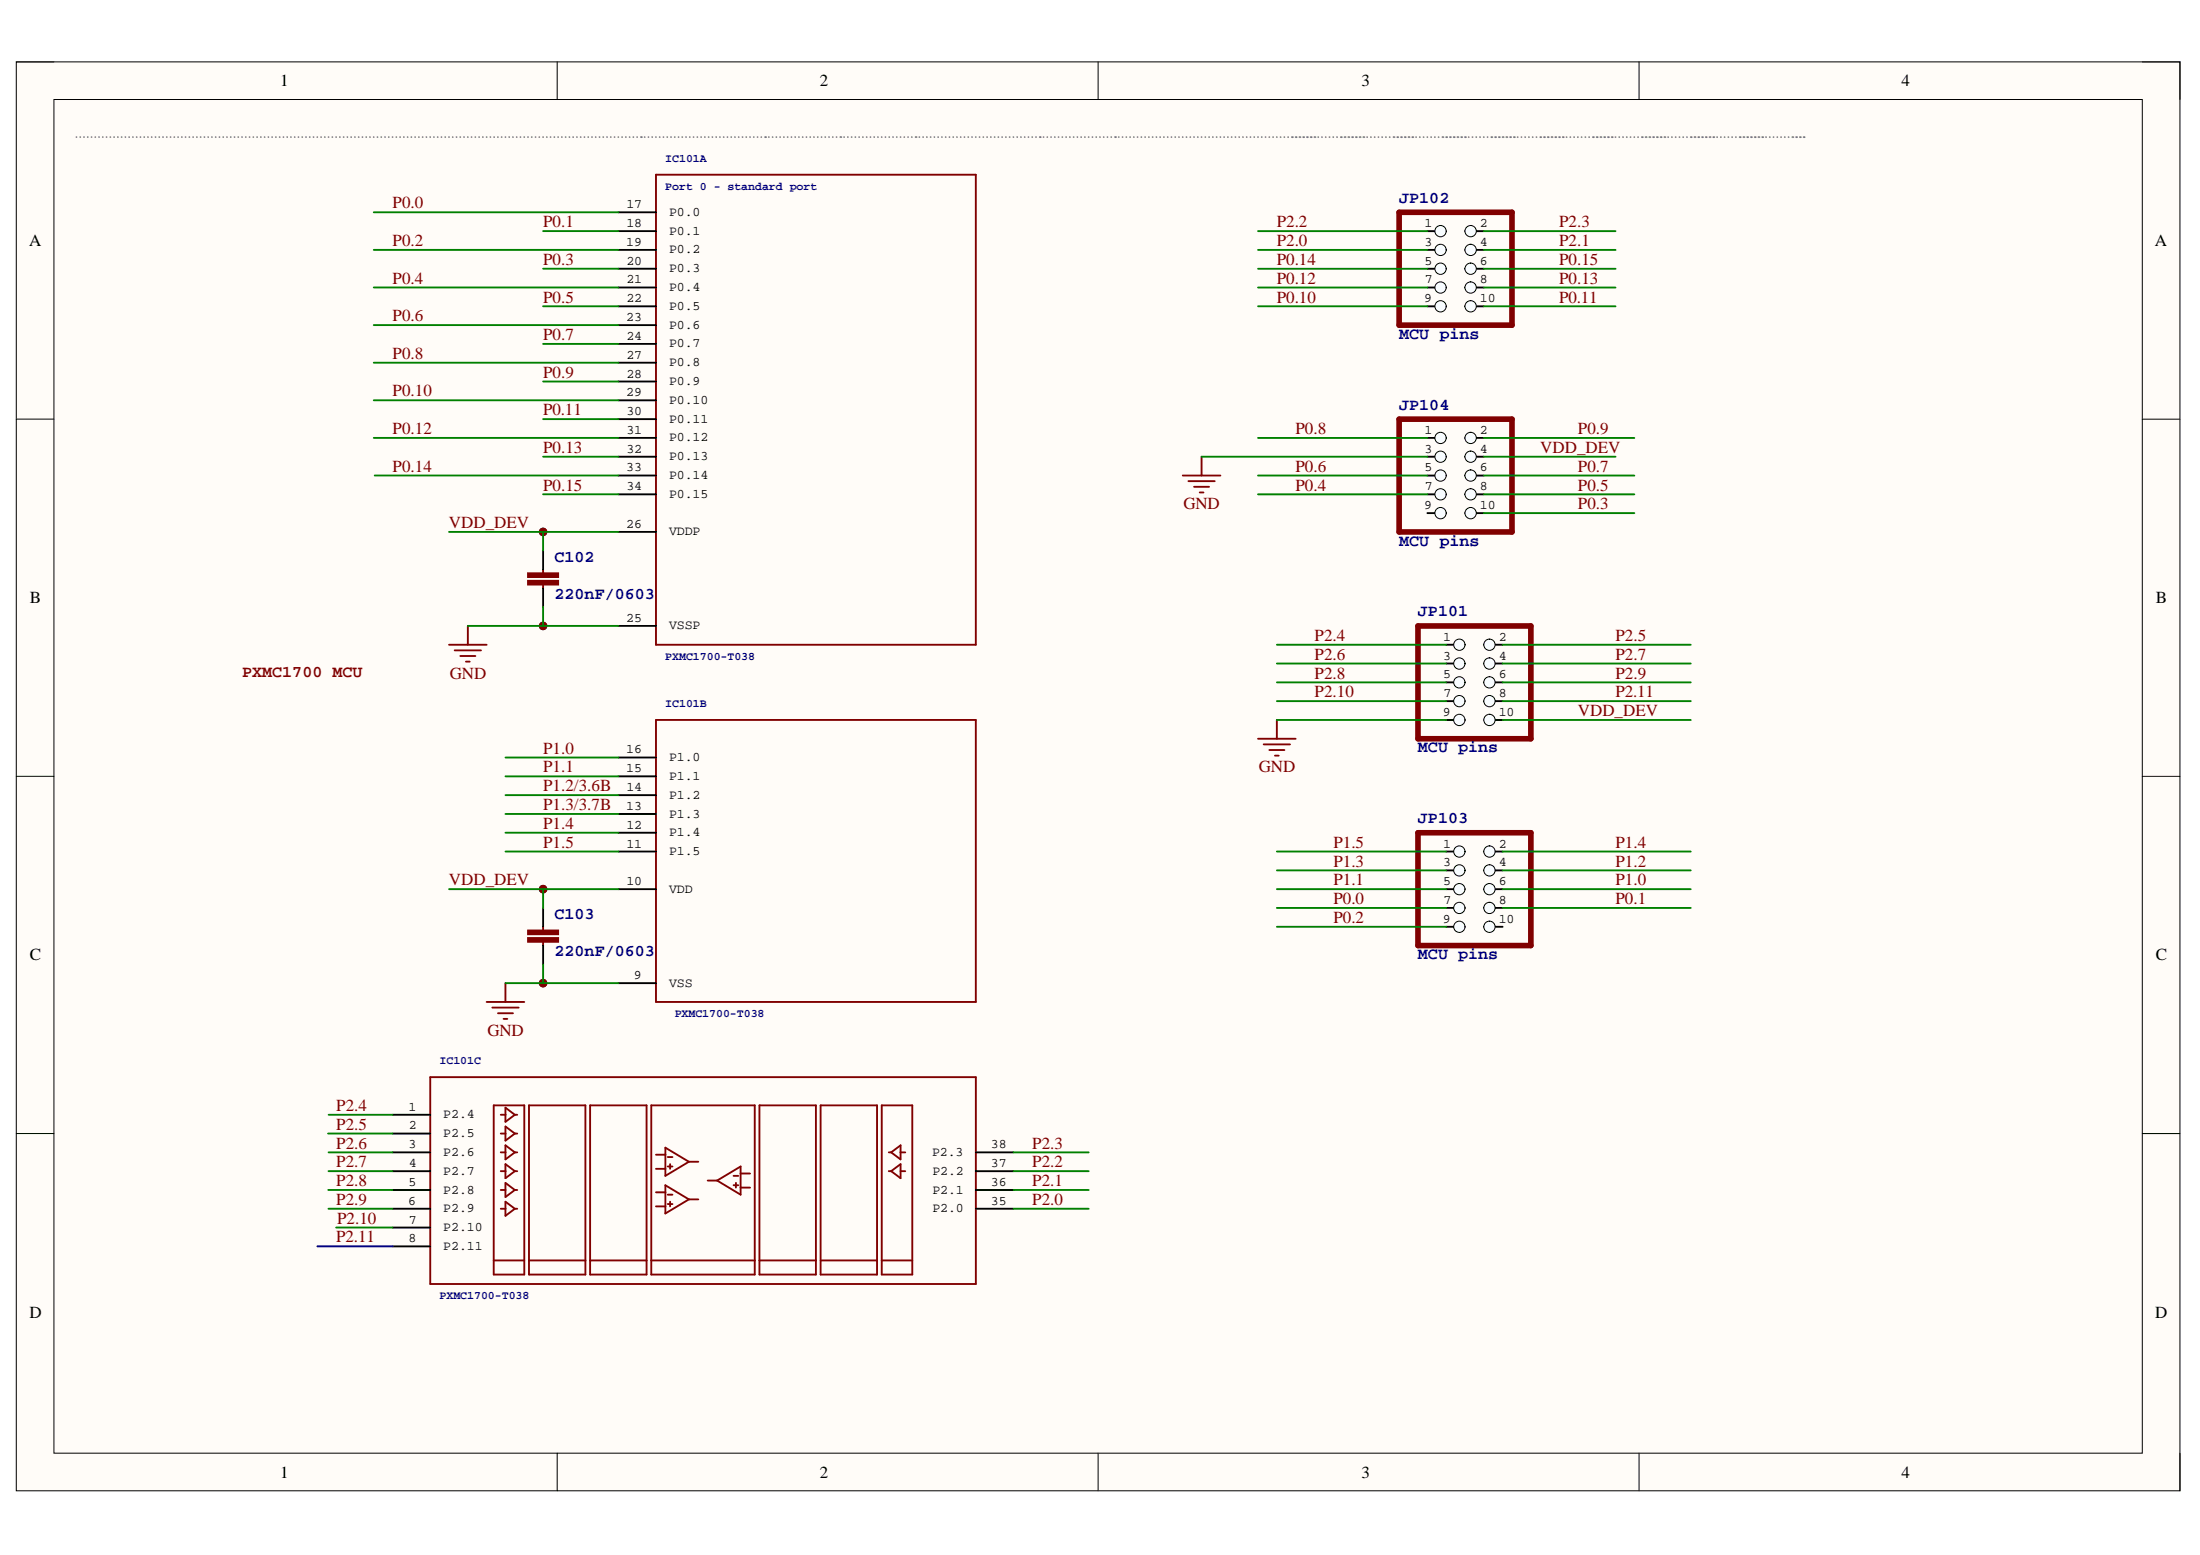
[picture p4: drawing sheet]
<svg xmlns="http://www.w3.org/2000/svg" width="297mm" height="210mm" viewBox="0 0 297 210" stroke-linecap="round" stroke-linejoin="round" font-family="sans-serif">
<path d="M2.2 8.4h292.1v192.8h-292.1z" fill-rule="evenodd" fill="#fffcf8"/>
<path d="M2.2 8.4h292.1v192.8h-292.1z" fill="none" stroke="#000" stroke-width=".14"/>
<path d="M7.3 13.4h281.9v182.8h-281.9z" fill-rule="evenodd" fill="#fffcf8"/>
<g fill="none" stroke="#000" stroke-width=".14">
<path d="M2.2 8.4h5.1M7.3 13.4h281.9v182.8h-281.9zM75.2 8.4v5M148.3 8.4v5M221.3 8.4v5M289.2 8.4h5.1v5M2.2 56.6h5.1M289.2 56.6h5.1M2.2 104.8h5.1M289.2 104.8h5.1M2.2 153h5.1M289.2 153h5.1"/>
<path d="M75.2 196.2v5M148.3 196.2v5M221.3 196.2v5M294.3 196.2v5"/>
</g>
<circle cx="73.3" cy="132.7" r=".51" fill="#000080"/>
<circle cx="73.3" cy="132.7" r=".51" fill="none" stroke="#000080" stroke-width=".14"/>
<circle cx="73.3" cy="120" r=".51" fill="#000080"/>
<circle cx="73.3" cy="120" r=".51" fill="none" stroke="#000080" stroke-width=".14"/>
<circle cx="73.3" cy="84.5" r=".51" fill="#000080"/>
<circle cx="73.3" cy="84.5" r=".51" fill="none" stroke="#000080" stroke-width=".14"/>
<circle cx="73.3" cy="71.8" r=".51" fill="#000080"/>
<circle cx="73.3" cy="71.8" r=".51" fill="none" stroke="#000080" stroke-width=".14"/>
<g fill="none" stroke="#808080" stroke-width=".25">
<path d="M10.3 18.5h.1M10.8 18.5h.1M11.3 18.5h.1M11.8 18.5h.1M12.4 18.5h.1M12.9 18.5h.1M13.4 18.5h.1M13.9 18.5h.1M14.4 18.5h.1M14.9 18.5h.1M15.4 18.5h.1M15.9 18.5h.1"/>
<path d="M16.4 18.5h.1M16.9 18.5h.1M17.4 18.5h.1M17.9 18.5h.1M18.5 18.5h.1M19 18.5h.1M19.5 18.5h.1M20 18.5h.1M20.5 18.5h.1M21 18.5h.1M21.5 18.5h.1M22 18.5h.1"/>
<path d="M22.5 18.5h.1M23 18.5h.1M23.5 18.5h.1M24 18.5h.1M24.5 18.5h.1M25.1 18.5h.1M25.6 18.5h.1M26.1 18.5h.1M26.6 18.5h.1M27.1 18.5h.1M27.6 18.5h.1M28.1 18.5h.1"/>
<path d="M28.6 18.5h.1M29.1 18.5h.1M29.6 18.5h.1M30.1 18.5h.1M30.6 18.5h.1M31.2 18.5h.1M31.7 18.5h.1M32.2 18.5h.1M32.7 18.5h.1M33.2 18.5h.1M33.7 18.5h.1M34.2 18.5h.1"/>
<path d="M34.7 18.5h.1M35.2 18.5h.1M35.7 18.5h.1M36.2 18.5h.1M36.7 18.5h.1M37.2 18.5h.1M37.8 18.5h.1M38.3 18.5h.1M38.8 18.5h.1M39.3 18.5h.1M39.8 18.5h.1M40.3 18.5h.1"/>
<path d="M40.8 18.5h.1M41.3 18.5h.1M41.8 18.5h.1M42.3 18.5h.1M42.8 18.5h.1M43.3 18.5h.1M43.9 18.5h.1M44.4 18.5h.1M44.9 18.5h.1M45.4 18.5h.1M45.9 18.5h.1M46.4 18.5h.1"/>
<path d="M46.9 18.5h.1M47.4 18.5h.1M47.9 18.5h.1M48.4 18.5h.1M48.9 18.5h.1M49.4 18.5h.1M50 18.5h.1M50.5 18.5h.1M51 18.5h.1M51.5 18.5h.1M52 18.5h.1M52.5 18.5h.1"/>
<path d="M53 18.5h.1M53.5 18.5h.1M54 18.5h.1M54.5 18.5h.1M55 18.5h.1M55.5 18.5h.1M56 18.5h.1M56.6 18.5h.1M57.1 18.5h.1M57.6 18.5h.1M58.1 18.5h.1M58.6 18.5h.1"/>
<path d="M59.1 18.5h.1M59.6 18.5h.1M60.1 18.5h.1M60.6 18.5h.1M61.1 18.5h.1M61.6 18.5h.1M62.1 18.5h.1M62.7 18.5h.1M63.2 18.5h.1M63.7 18.5h.1M64.2 18.5h.1M64.7 18.5h.1"/>
<path d="M65.2 18.5h.1M65.7 18.5h.1M66.2 18.5h.1M66.7 18.5h.1M67.2 18.5h.1M67.7 18.5h.1M68.2 18.5h.1M68.7 18.5h.1M69.3 18.5h.1M69.8 18.5h.1M70.3 18.5h.1M70.8 18.5h.1"/>
<path d="M71.3 18.5h.1M71.8 18.5h.1M72.3 18.5h.1M72.8 18.5h.1M73.3 18.5h.1M73.8 18.5h.1M74.3 18.5h.1M74.8 18.5h.1M75.4 18.5h.1M75.9 18.5h.1M76.4 18.5h.1M76.9 18.5h.1"/>
<path d="M77.4 18.5h.1M77.9 18.5h.1M78.4 18.5h.1M78.9 18.5h.1M79.4 18.5h.1M79.9 18.5h.1M80.4 18.5h.1M80.9 18.5h.1M81.5 18.5h.1M82 18.5h.1M82.5 18.5h.1M83 18.5h.1"/>
<path d="M83.5 18.5h.1M84 18.5h.1M84.5 18.5h.1M85 18.5h.1M85.5 18.5h.1M86 18.5h.1M86.5 18.5h.1M87 18.5h.1M87.5 18.5h.1M88.1 18.5h.1M88.6 18.5h.1M89.1 18.5h.1"/>
<path d="M89.6 18.5h.1M90.1 18.5h.1M90.6 18.5h.1M91.1 18.5h.1M91.6 18.5h.1M92.1 18.5h.1M92.6 18.5h.1M93.1 18.5h.1M93.6 18.5h.1M94.2 18.5h.1M94.7 18.5h.1M95.2 18.5h.1"/>
<path d="M95.7 18.5h.1M96.2 18.5h.1M96.7 18.5h.1M97.2 18.5h.1M97.7 18.5h.1M98.2 18.5h.1M98.7 18.5h.1M99.2 18.5h.1M99.7 18.5h.1M100.3 18.5h.1M100.8 18.5h.1M101.3 18.5h.1"/>
<path d="M101.8 18.5h.1M102.3 18.5h.1M102.8 18.5h.1M103.3 18.5h.1M103.8 18.5h.1M104.3 18.5h.1M104.8 18.5h.1M105.3 18.5h.1M105.8 18.5h.1M106.3 18.5h.1M106.9 18.5h.1M107.4 18.5h.1"/>
<path d="M107.9 18.5h.1M108.4 18.5h.1M108.9 18.5h.1M109.4 18.5h.1M109.9 18.5h.1M110.4 18.5h.1M110.9 18.5h.1M111.4 18.5h.1M111.9 18.5h.1M112.4 18.5h.1M112.9 18.5h.1M113.5 18.5h.1"/>
<path d="M114 18.5h.1M114.5 18.5h.1M115 18.5h.1M115.5 18.5h.1M116 18.5h.1M116.5 18.5h.1M117 18.5h.1M117.5 18.5h.1M118 18.5h.1M118.5 18.5h.1M119 18.5h.1M119.6 18.5h.1"/>
<path d="M120.1 18.5h.1M120.6 18.5h.1M121.1 18.5h.1M121.6 18.5h.1M122.1 18.5h.1M122.6 18.5h.1M123.1 18.5h.1M123.6 18.5h.1M124.1 18.5h.1M124.6 18.5h.1M125.1 18.5h.1M125.6 18.5h.1"/>
<path d="M126.2 18.5h.1M126.7 18.5h.1M127.2 18.5h.1M127.7 18.5h.1M128.2 18.5h.1M128.7 18.5h.1M129.2 18.5h.1M129.7 18.5h.1M130.2 18.5h.1M130.7 18.5h.1M131.2 18.5h.1M131.7 18.5h.1"/>
<path d="M132.3 18.5h.1M132.8 18.5h.1M133.3 18.5h.1M133.8 18.5h.1M134.3 18.5h.1M134.8 18.5h.1M135.3 18.5h.1M135.8 18.5h.1M136.3 18.5h.1M136.8 18.5h.1M137.3 18.5h.1M137.8 18.5h.1"/>
<path d="M138.4 18.5h.1M138.9 18.5h.1M139.4 18.5h.1M139.9 18.5h.1M140.4 18.5h.1M140.9 18.5h.1M141.4 18.5h.1M141.9 18.5h.1M142.4 18.5h.1M142.9 18.5h.1M143.4 18.5h.1M143.9 18.5h.1"/>
<path d="M144.4 18.5h.1M145 18.5h.1M145.5 18.5h.1M146 18.5h.1M146.5 18.5h.1M147 18.5h.1M147.5 18.5h.1M148 18.5h.1M148.5 18.5h.1M149 18.5h.1M149.5 18.5h.1M150 18.5h.1"/>
<path d="M150.5 18.5h.1M151.1 18.5h.1M151.6 18.5h.1M152.1 18.5h.1M152.6 18.5h.1M153.1 18.5h.1M153.6 18.5h.1M154.1 18.5h.1M154.6 18.5h.1M155.1 18.5h.1M155.6 18.5h.1M156.1 18.5h.1"/>
<path d="M156.6 18.5h.1M157.1 18.5h.1M157.7 18.5h.1M158.2 18.5h.1M158.7 18.5h.1M159.2 18.5h.1M159.7 18.5h.1M160.2 18.5h.1M160.7 18.5h.1M161.2 18.5h.1M161.7 18.5h.1M162.2 18.5h.1"/>
<path d="M162.7 18.5h.1M163.2 18.5h.1M163.8 18.5h.1M164.3 18.5h.1M164.8 18.5h.1M165.3 18.5h.1M165.8 18.5h.1M166.3 18.5h.1M166.8 18.5h.1M167.3 18.5h.1M167.8 18.5h.1M168.3 18.5h.1"/>
<path d="M168.8 18.5h.1M169.3 18.5h.1M169.8 18.5h.1M170.4 18.5h.1M170.9 18.5h.1M171.4 18.5h.1M171.9 18.5h.1M172.4 18.5h.1M172.9 18.5h.1M173.4 18.5h.1M173.9 18.5h.1M174.4 18.5h.1"/>
<path d="M174.9 18.5h.1M175.4 18.5h.1M176 18.5h.1M176.5 18.5h.1M177 18.5h.1M177.5 18.5h.1M178 18.5h.1M178.5 18.5h.1M179 18.5h.1M179.5 18.5h.1M180 18.5h.1M180.5 18.5h.1"/>
<path d="M181 18.5h.1M181.5 18.5h.1M182 18.5h.1M182.6 18.5h.1M183.1 18.5h.1M183.6 18.5h.1M184.1 18.5h.1M184.6 18.5h.1M185.1 18.5h.1M185.6 18.5h.1M186.1 18.5h.1M186.6 18.5h.1"/>
<path d="M187.1 18.5h.1M187.6 18.5h.1M188.1 18.5h.1M188.7 18.5h.1M189.2 18.5h.1M189.7 18.5h.1M190.2 18.5h.1M190.7 18.5h.1M191.2 18.5h.1M191.7 18.5h.1M192.2 18.5h.1M192.7 18.5h.1"/>
<path d="M193.2 18.5h.1M193.7 18.5h.1M194.2 18.5h.1M194.8 18.5h.1M195.3 18.5h.1M195.8 18.5h.1M196.3 18.5h.1M196.8 18.5h.1M197.3 18.5h.1M197.8 18.5h.1M198.3 18.5h.1M198.8 18.5h.1"/>
<path d="M199.3 18.5h.1M199.8 18.5h.1M200.3 18.5h.1M200.8 18.5h.1M201.4 18.5h.1M201.9 18.5h.1M202.4 18.5h.1M202.9 18.5h.1M203.4 18.5h.1M203.9 18.5h.1M204.4 18.5h.1M204.9 18.5h.1"/>
<path d="M205.4 18.5h.1M205.9 18.5h.1M206.4 18.5h.1M206.9 18.5h.1M207.4 18.5h.1M208 18.5h.1M208.5 18.5h.1M209 18.5h.1M209.5 18.5h.1M210 18.5h.1M210.5 18.5h.1M211 18.5h.1"/>
<path d="M211.5 18.5h.1M212 18.5h.1M212.5 18.5h.1M213 18.5h.1M213.5 18.5h.1M214 18.5h.1M214.6 18.5h.1M215.1 18.5h.1M215.6 18.5h.1M216.1 18.5h.1M216.6 18.5h.1M217.1 18.5h.1"/>
<path d="M217.6 18.5h.1M218.1 18.5h.1M218.6 18.5h.1M219.1 18.5h.1M219.6 18.5h.1M220.1 18.5h.1M220.7 18.5h.1M221.2 18.5h.1M221.7 18.5h.1M222.2 18.5h.1M222.7 18.5h.1M223.2 18.5h.1"/>
<path d="M223.7 18.5h.1M224.2 18.5h.1M224.7 18.5h.1M225.2 18.5h.1M225.7 18.5h.1M226.2 18.5h.1M226.8 18.5h.1M227.3 18.5h.1M227.8 18.5h.1M228.3 18.5h.1M228.8 18.5h.1M229.3 18.5h.1"/>
<path d="M229.8 18.5h.1M230.3 18.5h.1M230.8 18.5h.1M231.3 18.5h.1M231.8 18.5h.1M232.3 18.5h.1M232.8 18.5h.1M233.4 18.5h.1M233.9 18.5h.1M234.4 18.5h.1M234.9 18.5h.1M235.4 18.5h.1"/>
<path d="M235.9 18.5h.1M236.4 18.5h.1M236.9 18.5h.1M237.4 18.5h.1M237.9 18.5h.1M238.4 18.5h.1M238.9 18.5h.1M239.5 18.5h.1M240 18.5h.1M240.5 18.5h.1M241 18.5h.1M241.5 18.5h.1"/>
<path d="M242 18.5h.1M242.5 18.5h.1M243 18.5h.1M243.5 18.5h.1"/>
</g>
<path d="M73.3 76.9v.5M73.3 78.9v.5" fill="none" stroke="#800000" stroke-width=".25"/>
<path d="M71.3 78.4h4.1v.5h-4.1z" fill-rule="evenodd" fill="#800000"/>
<path d="M71.3 78.4h4.1v.5h-4.1z" fill="none" stroke="#800000" stroke-width=".25"/>
<path d="M71.3 77.4h4.1v.5h-4.1z" fill-rule="evenodd" fill="#800000"/>
<path d="M71.3 77.4h4.1v.5h-4.1zM73.3 125.1v.5M73.3 127.1v.5" fill="none" stroke="#800000" stroke-width=".25"/>
<path d="M73.3 74.3v2.6M73.3 79.4v2.6" fill="none" stroke="#000" stroke-width=".25"/>
<path d="M71.3 126.6h4.1v.5h-4.1z" fill-rule="evenodd" fill="#800000"/>
<path d="M71.3 126.6h4.1v.5h-4.1z" fill="none" stroke="#800000" stroke-width=".25"/>
<path d="M71.3 125.6h4.1v.5h-4.1z" fill-rule="evenodd" fill="#800000"/>
<g fill="none" stroke="#800000" stroke-width=".25">
<path d="M88.6 23.6h43.2v63.4h-43.2zM88.6 97.2h43.2v38h-43.2zM71.3 125.6h4.1v.5h-4.1zM58.1 145.4h73.7v27.9h-73.7zM66.7 149.2h4.1v22.8h-4.1zM67.6 150.5h.6M67.6 153h.6M67.6 155.6h.6M67.6 158.1h.6M68.2 149.5l1.3 1-1.3 .9zM68.2 152.1l1.3 .9-1.3 1zM68.2 154.6l1.3 1-1.3 .9z"/>
<path d="M68.2 157.1l1.3 1-1.3 .9zM68.2 159.7l1.3 .9-1.3 1zM69.5 150.5h.3M69.5 153h.3M69.5 155.6h.3M69.5 158.1h.3M71.4 149.2h7.6v22.8h-7.6zM79.7 149.2h7.6v22.8h-7.6zM87.9 149.2h14v22.8h-14zM88.6 155.9h1.2M88.6 157.8h1.2M89.8 154.9l3.2 1.9-3.2 1.9z"/>
<path d="M89.8 160l3.2 1.9-3.2 1.9zM90.2 156.2h.6M90.2 157.5h.6M90.5 157.1v.7M93 156.8h1.3M95.6 159.4h1.2M96.8 159.4l3.2-1.9v3.8zM99 158.7h.7M99 160h.7M99.4 159.7v.6M100 158.4h1.3M102.5 149.2h7.7v22.8h-7.7z"/>
<path d="M110.8 149.2h7.6v22.8h-7.6zM119.1 149.2h4.1v22.8h-4.1zM120 155.6h.3M120 158.1h.3M120.3 155.6l1.3-1v1.9zM120.3 158.1l1.3-1v1.9zM121.6 155.6h.6M121.6 158.1h.6M66.7 170.1h4.1M67.6 160.6h.6M67.6 163.2h.6M68.2 162.2l1.3 1-1.3 .9z"/>
<path d="M69.5 160.6h.3M69.5 163.2h.3M71.4 170.1h7.6M79.7 170.1h7.6M87.9 170.1h14M88.6 160.9h1.2M88.6 162.8h1.2M90.2 161.3h.6M90.2 162.5h.6M90.5 162.2v.6M93 161.9h1.3M100 160.3h1.3"/>
<path d="M102.5 170.1h7.7M110.8 170.1h7.6M119.1 170.1h4.1"/>
</g>
<g fill="none" stroke="#000" stroke-width=".25">
<path d="M83.5 28.7h5.1M83.5 31.2h5.1M83.5 33.7h5.1M83.5 36.3h5.1M83.5 38.8h5.1M83.5 41.3h5.1M83.5 43.9h5.1M83.5 46.4h5.1M83.5 49h5.1M83.5 51.5h5.1M83.5 54h5.1M83.5 56.6h5.1"/>
<path d="M83.5 59.1h5.1M83.5 61.7h5.1M83.5 64.2h5.1M83.5 66.7h5.1M83.5 71.8h5.1M83.5 84.5h5.1M83.5 102.3h5.1M83.5 104.8h5.1M83.5 107.3h5.1M83.5 109.9h5.1M83.5 112.4h5.1M83.5 114.9h5.1"/>
<path d="M73.3 122.6v2.5M73.3 127.6v2.6M83.5 120h5.1M83.5 132.7h5.1M53 158.1h5.1M53 155.6h5.1M53 150.5h5.1M53 153h5.1M131.8 158.1h5M131.8 155.6h5M53 163.2h5.1M53 160.6h5.1"/>
<path d="M53 165.7h5.1M53 168.2h5.1M131.8 163.2h5M131.8 160.6h5"/>
</g>
<circle cx="73.3" cy="84.5" r=".51" fill="#800000"/>
<circle cx="73.3" cy="84.5" r=".51" fill="none" stroke="#800000" stroke-width=".14"/>
<circle cx="73.3" cy="132.7" r=".51" fill="#800000"/>
<circle cx="73.3" cy="132.7" r=".51" fill="none" stroke="#800000" stroke-width=".14"/>
<circle cx="73.3" cy="71.8" r=".51" fill="#800000"/>
<circle cx="73.3" cy="71.8" r=".51" fill="none" stroke="#800000" stroke-width=".14"/>
<circle cx="73.3" cy="120" r=".51" fill="#800000"/>
<circle cx="73.3" cy="120" r=".51" fill="none" stroke="#800000" stroke-width=".14"/>
<path d="M191.5 84.5h15.2v15.2h-15.2z" fill="none" stroke="#800000" stroke-width=".76"/>
<path d="M195.3 87h2.5" fill="none" stroke="#000" stroke-width=".25"/>
<circle cx="197" cy="87" r=".76" fill="#f8fcff"/>
<circle cx="197" cy="87" r=".76" fill="none" stroke="#000" stroke-width=".14"/>
<path d="M200.3 87h2.6" fill="none" stroke="#000" stroke-width=".25"/>
<circle cx="201.1" cy="87" r=".76" fill="#f8fcff"/>
<circle cx="201.1" cy="87" r=".76" fill="none" stroke="#000" stroke-width=".14"/>
<path d="M195.3 89.6h2.5" fill="none" stroke="#000" stroke-width=".25"/>
<circle cx="197" cy="89.6" r=".76" fill="#f8fcff"/>
<circle cx="197" cy="89.6" r=".76" fill="none" stroke="#000" stroke-width=".14"/>
<path d="M200.3 89.6h2.6" fill="none" stroke="#000" stroke-width=".25"/>
<circle cx="201.1" cy="89.6" r=".76" fill="#f8fcff"/>
<circle cx="201.1" cy="89.6" r=".76" fill="none" stroke="#000" stroke-width=".14"/>
<path d="M195.3 92.1h2.5" fill="none" stroke="#000" stroke-width=".25"/>
<circle cx="197" cy="92.1" r=".76" fill="#f8fcff"/>
<circle cx="197" cy="92.1" r=".76" fill="none" stroke="#000" stroke-width=".14"/>
<path d="M200.3 92.1h2.6" fill="none" stroke="#000" stroke-width=".25"/>
<circle cx="201.1" cy="92.1" r=".76" fill="#f8fcff"/>
<circle cx="201.1" cy="92.1" r=".76" fill="none" stroke="#000" stroke-width=".14"/>
<path d="M195.3 94.6h2.5" fill="none" stroke="#000" stroke-width=".25"/>
<circle cx="197" cy="94.6" r=".76" fill="#f8fcff"/>
<circle cx="197" cy="94.6" r=".76" fill="none" stroke="#000" stroke-width=".14"/>
<path d="M200.3 94.6h2.6" fill="none" stroke="#000" stroke-width=".25"/>
<circle cx="201.1" cy="94.6" r=".76" fill="#f8fcff"/>
<circle cx="201.1" cy="94.6" r=".76" fill="none" stroke="#000" stroke-width=".14"/>
<path d="M195.3 97.2h2.5" fill="none" stroke="#000" stroke-width=".25"/>
<circle cx="197" cy="97.2" r=".76" fill="#f8fcff"/>
<circle cx="197" cy="97.2" r=".76" fill="none" stroke="#000" stroke-width=".14"/>
<path d="M200.3 97.2h2.6" fill="none" stroke="#000" stroke-width=".25"/>
<circle cx="201.1" cy="97.2" r=".76" fill="#f8fcff"/>
<circle cx="201.1" cy="97.2" r=".76" fill="none" stroke="#000" stroke-width=".14"/>
<path d="M191.5 112.4h15.2v15.2h-15.2z" fill="none" stroke="#800000" stroke-width=".76"/>
<path d="M195.3 114.9h2.5" fill="none" stroke="#000" stroke-width=".25"/>
<circle cx="197" cy="114.9" r=".76" fill="#f8fcff"/>
<circle cx="197" cy="114.9" r=".76" fill="none" stroke="#000" stroke-width=".14"/>
<path d="M200.3 114.9h2.6" fill="none" stroke="#000" stroke-width=".25"/>
<circle cx="201.1" cy="114.9" r=".76" fill="#f8fcff"/>
<circle cx="201.1" cy="114.9" r=".76" fill="none" stroke="#000" stroke-width=".14"/>
<path d="M195.3 117.5h2.5" fill="none" stroke="#000" stroke-width=".25"/>
<circle cx="197" cy="117.5" r=".76" fill="#f8fcff"/>
<circle cx="197" cy="117.5" r=".76" fill="none" stroke="#000" stroke-width=".14"/>
<path d="M200.3 117.5h2.6" fill="none" stroke="#000" stroke-width=".25"/>
<circle cx="201.1" cy="117.5" r=".76" fill="#f8fcff"/>
<circle cx="201.1" cy="117.5" r=".76" fill="none" stroke="#000" stroke-width=".14"/>
<path d="M195.3 120h2.5" fill="none" stroke="#000" stroke-width=".25"/>
<circle cx="197" cy="120" r=".76" fill="#f8fcff"/>
<circle cx="197" cy="120" r=".76" fill="none" stroke="#000" stroke-width=".14"/>
<path d="M200.3 120h2.6" fill="none" stroke="#000" stroke-width=".25"/>
<circle cx="201.1" cy="120" r=".76" fill="#f8fcff"/>
<circle cx="201.1" cy="120" r=".76" fill="none" stroke="#000" stroke-width=".14"/>
<path d="M195.3 122.6h2.5" fill="none" stroke="#000" stroke-width=".25"/>
<circle cx="197" cy="122.6" r=".76" fill="#f8fcff"/>
<circle cx="197" cy="122.6" r=".76" fill="none" stroke="#000" stroke-width=".14"/>
<path d="M200.3 122.6h2.6" fill="none" stroke="#000" stroke-width=".25"/>
<circle cx="201.1" cy="122.6" r=".76" fill="#f8fcff"/>
<circle cx="201.1" cy="122.6" r=".76" fill="none" stroke="#000" stroke-width=".14"/>
<path d="M195.3 125.1h2.5" fill="none" stroke="#000" stroke-width=".25"/>
<circle cx="197" cy="125.1" r=".76" fill="#f8fcff"/>
<circle cx="197" cy="125.1" r=".76" fill="none" stroke="#000" stroke-width=".14"/>
<path d="M200.3 125.1h2.6" fill="none" stroke="#000" stroke-width=".25"/>
<circle cx="201.1" cy="125.1" r=".76" fill="#f8fcff"/>
<circle cx="201.1" cy="125.1" r=".76" fill="none" stroke="#000" stroke-width=".14"/>
<path d="M188.9 28.7h15.2v15.2h-15.2z" fill="none" stroke="#800000" stroke-width=".76"/>
<path d="M192.7 31.2h2.6" fill="none" stroke="#000" stroke-width=".25"/>
<circle cx="194.5" cy="31.2" r=".76" fill="#f8fcff"/>
<circle cx="194.5" cy="31.2" r=".76" fill="none" stroke="#000" stroke-width=".14"/>
<path d="M197.8 31.2h2.5" fill="none" stroke="#000" stroke-width=".25"/>
<circle cx="198.6" cy="31.2" r=".76" fill="#f8fcff"/>
<circle cx="198.6" cy="31.2" r=".76" fill="none" stroke="#000" stroke-width=".14"/>
<path d="M192.7 33.7h2.6" fill="none" stroke="#000" stroke-width=".25"/>
<circle cx="194.5" cy="33.7" r=".76" fill="#f8fcff"/>
<circle cx="194.5" cy="33.7" r=".76" fill="none" stroke="#000" stroke-width=".14"/>
<path d="M197.8 33.7h2.5" fill="none" stroke="#000" stroke-width=".25"/>
<circle cx="198.6" cy="33.7" r=".76" fill="#f8fcff"/>
<circle cx="198.6" cy="33.7" r=".76" fill="none" stroke="#000" stroke-width=".14"/>
<path d="M192.7 36.3h2.6" fill="none" stroke="#000" stroke-width=".25"/>
<circle cx="194.5" cy="36.3" r=".76" fill="#f8fcff"/>
<circle cx="194.5" cy="36.3" r=".76" fill="none" stroke="#000" stroke-width=".14"/>
<path d="M197.8 36.3h2.5" fill="none" stroke="#000" stroke-width=".25"/>
<circle cx="198.6" cy="36.3" r=".76" fill="#f8fcff"/>
<circle cx="198.6" cy="36.3" r=".76" fill="none" stroke="#000" stroke-width=".14"/>
<path d="M192.7 38.8h2.6" fill="none" stroke="#000" stroke-width=".25"/>
<circle cx="194.5" cy="38.8" r=".76" fill="#f8fcff"/>
<circle cx="194.5" cy="38.8" r=".76" fill="none" stroke="#000" stroke-width=".14"/>
<path d="M197.8 38.8h2.5" fill="none" stroke="#000" stroke-width=".25"/>
<circle cx="198.6" cy="38.8" r=".76" fill="#f8fcff"/>
<circle cx="198.6" cy="38.8" r=".76" fill="none" stroke="#000" stroke-width=".14"/>
<path d="M192.7 41.3h2.6" fill="none" stroke="#000" stroke-width=".25"/>
<circle cx="194.5" cy="41.3" r=".76" fill="#f8fcff"/>
<circle cx="194.5" cy="41.3" r=".76" fill="none" stroke="#000" stroke-width=".14"/>
<path d="M197.8 41.3h2.5" fill="none" stroke="#000" stroke-width=".25"/>
<circle cx="198.6" cy="41.3" r=".76" fill="#f8fcff"/>
<circle cx="198.6" cy="41.3" r=".76" fill="none" stroke="#000" stroke-width=".14"/>
<path d="M188.9 56.6h15.2v15.2h-15.2z" fill="none" stroke="#800000" stroke-width=".76"/>
<path d="M192.7 59.1h2.6" fill="none" stroke="#000" stroke-width=".25"/>
<circle cx="194.5" cy="59.1" r=".76" fill="#f8fcff"/>
<circle cx="194.5" cy="59.1" r=".76" fill="none" stroke="#000" stroke-width=".14"/>
<path d="M197.8 59.1h2.5" fill="none" stroke="#000" stroke-width=".25"/>
<circle cx="198.6" cy="59.1" r=".76" fill="#f8fcff"/>
<circle cx="198.6" cy="59.1" r=".76" fill="none" stroke="#000" stroke-width=".14"/>
<path d="M192.7 61.7h2.6" fill="none" stroke="#000" stroke-width=".25"/>
<circle cx="194.5" cy="61.7" r=".76" fill="#f8fcff"/>
<circle cx="194.5" cy="61.7" r=".76" fill="none" stroke="#000" stroke-width=".14"/>
<path d="M197.8 61.7h2.5" fill="none" stroke="#000" stroke-width=".25"/>
<circle cx="198.6" cy="61.7" r=".76" fill="#f8fcff"/>
<circle cx="198.6" cy="61.7" r=".76" fill="none" stroke="#000" stroke-width=".14"/>
<path d="M192.7 64.2h2.6" fill="none" stroke="#000" stroke-width=".25"/>
<circle cx="194.5" cy="64.2" r=".76" fill="#f8fcff"/>
<circle cx="194.5" cy="64.2" r=".76" fill="none" stroke="#000" stroke-width=".14"/>
<path d="M197.8 64.2h2.5" fill="none" stroke="#000" stroke-width=".25"/>
<circle cx="198.6" cy="64.2" r=".76" fill="#f8fcff"/>
<circle cx="198.6" cy="64.2" r=".76" fill="none" stroke="#000" stroke-width=".14"/>
<path d="M192.7 66.7h2.6" fill="none" stroke="#000" stroke-width=".25"/>
<circle cx="194.5" cy="66.7" r=".76" fill="#f8fcff"/>
<circle cx="194.5" cy="66.7" r=".76" fill="none" stroke="#000" stroke-width=".14"/>
<path d="M197.8 66.7h2.5" fill="none" stroke="#000" stroke-width=".25"/>
<circle cx="198.6" cy="66.7" r=".76" fill="#f8fcff"/>
<circle cx="198.6" cy="66.7" r=".76" fill="none" stroke="#000" stroke-width=".14"/>
<path d="M192.7 69.3h2.6" fill="none" stroke="#000" stroke-width=".25"/>
<circle cx="194.5" cy="69.3" r=".76" fill="#f8fcff"/>
<circle cx="194.5" cy="69.3" r=".76" fill="none" stroke="#000" stroke-width=".14"/>
<path d="M197.8 69.3h2.5" fill="none" stroke="#000" stroke-width=".25"/>
<circle cx="198.6" cy="69.3" r=".76" fill="#f8fcff"/>
<circle cx="198.6" cy="69.3" r=".76" fill="none" stroke="#000" stroke-width=".14"/>
<g fill="none" stroke="#800000" stroke-width=".25">
<path d="M159.7 64.2h5.1M160.5 64.9h3.5M161.2 65.7h2M162 66.5h.5M162.2 61.7v2.5M60.6 87h5.1M61.4 87.8h3.5M62.1 88.6h2.1M62.9 89.3h.5M63.2 84.5v2.5M169.9 99.7h5M172.4 97.2v2.5"/>
<path d="M170.6 100.5h3.6M171.4 101.2h2M172.1 102h.5M65.7 135.2h5.1M66.5 136h3.5M67.2 136.8h2.1M68 137.5h.5M68.2 132.7v2.5"/>
</g>
<g fill="none" stroke="#008000" stroke-width=".25">
<path d="M50.5 28.7h33M50.5 33.7h33M50.5 38.8h33M73.3 31.2h10.2M73.3 36.3h10.2M169.9 31.2h22.8M169.9 33.7h22.8M169.9 38.8h22.8M169.9 36.3h22.8M200.3 31.2h17.8M200.3 33.7h17.8M200.3 38.8h17.8"/>
<path d="M200.3 36.3h17.8M50.5 59.1h33M50.5 54h33M50.5 49h33M50.5 43.9h33M73.3 56.6h10.2M73.3 46.4h10.2M73.3 41.3h10.2M73.3 51.5h10.2M169.9 59.1h22.8M169.9 41.3h22.8M200.3 59.1h20.4"/>
<path d="M200.3 41.3h17.8M50.6 64.2h32.9M60.6 71.8h22.9M73.3 71.8v2.5M73.3 66.7h10.2M73.3 61.7h10.2M162.2 61.7h30.5M169.9 66.7h22.8M169.9 64.2h22.8M200.3 66.7h20.4M200.3 61.7h17.8M200.3 64.2h20.4"/>
<path d="M200.3 69.3h20.4M63.2 84.5h20.3M73.3 82v2.5M172.4 97.2h22.9M172.4 87h22.9M172.4 89.6h22.9M172.4 92.1h22.9M172.4 94.6h22.9M202.9 97.2h25.4M202.9 87h25.4M202.9 89.6h25.4M202.9 92.1h25.4"/>
<path d="M202.9 94.6h25.4M68.2 107.3h15.3M68.2 102.3h15.3M68.2 109.9h15.3M68.2 104.8h15.3M68.2 112.4h15.3M68.2 114.9h15.3M172.4 114.9h22.9M172.4 117.5h22.9M202.9 114.9h25.4M202.9 117.5h25.4M60.6 120h22.9"/>
<path d="M68.2 132.7h15.3M73.3 120v2.6M73.3 130.2v2.5M172.4 120h22.9M172.4 122.6h22.9M172.4 125.1h22.9M202.9 120h25.4M202.9 122.6h25.4M44.3 153h8.7M44.3 158.1h8.7M44.4 155.6h8.6M44.4 150.5h8.6"/>
<path d="M136.8 155.6h10.2M136.8 158.1h10.2M44.3 160.6h8.7M44.3 163.2h8.7M45.4 165.7h7.6M136.8 163.2h10.2M136.8 160.6h10.2"/>
</g>
<path d="M42.8 168.2h10.2" fill="none" stroke="#000080" stroke-width=".25"/>
<g font-size="2.3">
<text x="37.8" y="11.7">1</text>
<text x="110.7" y="11.7">2</text>
<text x="183.8" y="11.7">3</text>
<text x="256.8" y="11.7">4</text>
<text x="3.9" y="33.2">A</text>
<text x="290.9" y="33.2">A</text>
<text x="4" y="81.4">B</text>
<text x="291.1" y="81.4">B</text>
<text x="4" y="129.7">C</text>
<text x="291.1" y="129.7">C</text>
<text x="4" y="177.9">D</text>
<text x="291" y="177.9">D</text>
<text x="37.8" y="199.5">1</text>
<text x="110.7" y="199.5">2</text>
<text x="183.8" y="199.5">3</text>
<text x="256.8" y="199.5">4</text>
</g>
<g font-size="2.3" fill="#800000">
<text x="53" y="28.1">P0.0</text>
<text x="53" y="33.2">P0.2</text>
<text x="73.3" y="30.7">P0.1</text>
<text x="73.3" y="35.8">P0.3</text>
<text x="172.4" y="35.8">P0.14</text>
<text x="172.4" y="33.2">P2.0</text>
<text x="172.4" y="30.7">P2.2</text>
<text x="210.5" y="35.8">P0.15</text>
<text x="210.5" y="33.2">P2.1</text>
<text x="210.5" y="30.7">P2.3</text>
<text x="53" y="38.3">P0.4</text>
<text x="73.3" y="40.8">P0.5</text>
<text x="172.4" y="40.8">P0.10</text>
<text x="172.4" y="38.3">P0.12</text>
<text x="210.5" y="40.8">P0.11</text>
<text x="210.5" y="38.3">P0.13</text>
<text x="53" y="43.4">P0.6</text>
<text x="73.3" y="45.9">P0.7</text>
<text x="53" y="48.4">P0.8</text>
<text x="53" y="53.5">P0.10</text>
<text x="73.3" y="51">P0.9</text>
<text x="53" y="58.6">P0.12</text>
<text x="73.3" y="56">P0.11</text>
<text x="174.9" y="58.6">P0.8</text>
<text x="213" y="58.6">P0.9</text>
<text x="53" y="63.7">P0.14</text>
<text x="73.3" y="61.2">P0.13</text>
<text x="174.9" y="63.7">P0.6</text>
<text x="208" y="61.2">VDD_DEV</text>
<text x="213" y="63.7">P0.7</text>
<text x="60.6" y="71.3">VDD_DEV</text>
<text x="73.3" y="66.2">P0.15</text>
<text x="159.8" y="68.8">GND</text>
<text x="174.9" y="66.2">P0.4</text>
<text x="213" y="68.8">P0.3</text>
<text x="213" y="66.2">P0.5</text>
<text x="177.5" y="86.5">P2.4</text>
<text x="177.5" y="89.1">P2.6</text>
<text x="218.1" y="86.5">P2.5</text>
<text x="218.1" y="89.1">P2.7</text>
<text x="60.7" y="91.6">GND</text>
<text x="177.5" y="91.6">P2.8</text>
<text x="177.5" y="94.1">P2.10</text>
<text x="218.1" y="91.6">P2.9</text>
<text x="218.1" y="94.1">P2.11</text>
<text x="73.3" y="101.7">P1.0</text>
<text x="213" y="96.7">VDD_DEV</text>
<text x="73.3" y="104.3">P1.1</text>
<text x="73.3" y="106.8">P1.2/3.6B</text>
<text x="170" y="104.3">GND</text>
<text x="73.3" y="109.3">P1.3/3.7B</text>
<text x="73.3" y="111.9">P1.4</text>
<text x="60.6" y="119.5">VDD_DEV</text>
<text x="73.3" y="114.4">P1.5</text>
<text x="180" y="119.5">P1.1</text>
<text x="180" y="117">P1.3</text>
<text x="180" y="114.4">P1.5</text>
<text x="218.1" y="119.5">P1.0</text>
<text x="218.1" y="117">P1.2</text>
<text x="218.1" y="114.4">P1.4</text>
<text x="180" y="124.6">P0.2</text>
<text x="180" y="122.1">P0.0</text>
<text x="218.1" y="122.1">P0.1</text>
<text x="65.8" y="139.8">GND</text>
<text x="45.4" y="150">P2.4</text>
<text x="45.4" y="152.5">P2.5</text>
<text x="45.4" y="155">P2.6</text>
<text x="139.4" y="155">P2.3</text>
<text x="45.4" y="157.6">P2.7</text>
<text x="45.4" y="160.1">P2.8</text>
<text x="139.4" y="160.1">P2.1</text>
<text x="139.4" y="157.6">P2.2</text>
<text x="45.4" y="162.6">P2.9</text>
<text x="45.4" y="167.7">P2.11</text>
<text x="45.5" y="165.2">P2.10</text>
<text x="139.4" y="162.6">P2.0</text>
</g>
<g font-size="2.2" fill="#000080">
<text x="188.9" y="27.4">JP102</text>
<text x="188.9" y="45.7">MCU pins</text>
<text x="188.9" y="55.3">JP104</text>
<text x="74.9" y="75.8">C102</text>
<text x="188.9" y="73.7">MCU pins</text>
<text x="74.9" y="80.9">220nF/0603</text>
<text x="191.4" y="83.2">JP101</text>
<text x="191.4" y="101.6">MCU pins</text>
<text x="191.4" y="111.1">JP103</text>
<text x="74.9" y="124">C103</text>
<text x="74.9" y="129.1">220nF/0603</text>
<text x="191.4" y="129.5">MCU pins</text>
</g>
<text font-size="2.2" fill="#800000" x="32.7" y="91.4">PXMC1700 MCU</text>
<g font-size="1.8">
<text x="84.6" y="28.1">17</text>
<text x="90.3" y="29.1">P0.0</text>
<text x="84.5" y="33.2">19</text>
<text x="84.6" y="30.7">18</text>
<text x="84.6" y="35.7">20</text>
<text x="90.3" y="31.7">P0.1</text>
<text x="90.3" y="34.2">P0.2</text>
<text x="192.3" y="30.7">1</text>
<text x="192.3" y="33.2">3</text>
<text x="192.3" y="35.7">5</text>
<text x="199.8" y="30.7">2</text>
<text x="199.8" y="33.2">4</text>
<text x="199.8" y="35.7">6</text>
<text x="84.6" y="38.3">21</text>
<text x="84.6" y="40.8">22</text>
<text x="90.3" y="36.7">P0.3</text>
<text x="90.3" y="39.3">P0.4</text>
<text x="90.3" y="41.8">P0.5</text>
<text x="192.3" y="40.8">9</text>
<text x="192.4" y="38.3">7</text>
<text x="199.8" y="38.3">8</text>
<text x="199.8" y="40.8">10</text>
<text x="84.5" y="43.3">23</text>
<text x="84.6" y="45.9">24</text>
<text x="90.3" y="44.3">P0.6</text>
<text x="90.3" y="46.9">P0.7</text>
<text x="84.5" y="53.5">29</text>
<text x="84.6" y="48.4">27</text>
<text x="84.6" y="51">28</text>
<text x="90.3" y="49.5">P0.8</text>
<text x="90.3" y="52">P0.9</text>
<text x="84.6" y="56">30</text>
<text x="84.6" y="58.6">31</text>
<text x="90.3" y="54.5">P0.10</text>
<text x="90.3" y="57.1">P0.11</text>
<text x="90.3" y="59.6">P0.12</text>
<text x="192.3" y="58.6">1</text>
<text x="199.8" y="58.6">2</text>
<text x="84.5" y="63.6">33</text>
<text x="84.6" y="61.1">32</text>
<text x="90.3" y="62.1">P0.13</text>
<text x="90.3" y="64.7">P0.14</text>
<text x="192.3" y="61.1">3</text>
<text x="192.3" y="63.6">5</text>
<text x="199.8" y="61.1">4</text>
<text x="199.8" y="63.6">6</text>
<text x="84.5" y="71.2">26</text>
<text x="84.6" y="66.2">34</text>
<text x="90.3" y="67.2">P0.15</text>
<text x="192.3" y="68.7">9</text>
<text x="192.4" y="66.2">7</text>
<text x="199.8" y="66.2">8</text>
<text x="199.8" y="68.7">10</text>
<text x="90.3" y="72.3">VDDP</text>
<text x="84.5" y="84">25</text>
<text x="90.3" y="85">VSSP</text>
<text x="194.9" y="86.5">1</text>
<text x="194.9" y="89">3</text>
<text x="202.3" y="86.5">2</text>
<text x="202.3" y="89">4</text>
<text x="194.9" y="91.6">5</text>
<text x="194.9" y="94.1">7</text>
<text x="202.3" y="91.6">6</text>
<text x="202.3" y="94.1">8</text>
<text x="84.5" y="101.7">16</text>
<text x="194.8" y="96.6">9</text>
<text x="202.3" y="96.6">10</text>
<text x="84.5" y="104.3">15</text>
<text x="84.6" y="106.8">14</text>
<text x="90.3" y="102.8">P1.0</text>
<text x="90.3" y="105.3">P1.1</text>
<text x="90.3" y="107.8">P1.2</text>
<text x="84.5" y="109.3">13</text>
<text x="84.6" y="111.9">12</text>
<text x="90.3" y="110.4">P1.3</text>
<text x="90.3" y="112.9">P1.4</text>
<text x="84.6" y="114.4">11</text>
<text x="84.6" y="119.5">10</text>
<text x="90.3" y="115.4">P1.5</text>
<text x="194.9" y="114.4">1</text>
<text x="194.9" y="116.9">3</text>
<text x="194.9" y="119.5">5</text>
<text x="202.3" y="114.4">2</text>
<text x="202.3" y="116.9">4</text>
<text x="202.3" y="119.5">6</text>
<text x="90.3" y="120.5">VDD</text>
<text x="194.8" y="124.5">9</text>
<text x="194.9" y="122">7</text>
<text x="202.3" y="122">8</text>
<text x="202.3" y="124.5">10</text>
<text x="85.6" y="132.2">9</text>
<text x="90.3" y="133.2">VSS</text>
<text x="55.2" y="149.9">1</text>
<text x="55.2" y="155">3</text>
<text x="55.2" y="152.5">2</text>
<text x="59.9" y="150.9">P2.4</text>
<text x="59.9" y="153.5">P2.5</text>
<text x="133.8" y="155">38</text>
<text x="55.2" y="160.1">5</text>
<text x="55.2" y="157.6">4</text>
<text x="59.9" y="156">P2.6</text>
<text x="59.9" y="158.6">P2.7</text>
<text x="59.9" y="161.1">P2.8</text>
<text x="125.8" y="156">P2.3</text>
<text x="125.9" y="161.1">P2.1</text>
<text x="125.9" y="158.6">P2.2</text>
<text x="133.8" y="160.1">36</text>
<text x="133.8" y="157.6">37</text>
<text x="55.1" y="162.6">6</text>
<text x="55.2" y="167.7">8</text>
<text x="55.2" y="165.2">7</text>
<text x="59.9" y="163.7">P2.9</text>
<text x="59.9" y="166.2">P2.10</text>
<text x="125.9" y="163.7">P2.0</text>
<text x="133.8" y="162.6">35</text>
<text x="59.9" y="168.7">P2.11</text>
</g>
<g font-size="1.6" fill="#000080">
<text x="89.8" y="21.8">IC101A</text>
<text x="89.8" y="25.6">Port 0 - standard port</text>
<text x="89.8" y="89.1">PXMC1700-T038</text>
<text x="89.8" y="95.4">IC101B</text>
<text x="91.1" y="137.3">PXMC1700-T038</text>
<text x="59.3" y="143.7">IC101C</text>
<text x="59.3" y="175.4">PXMC1700-T038</text>
</g>
</svg>
